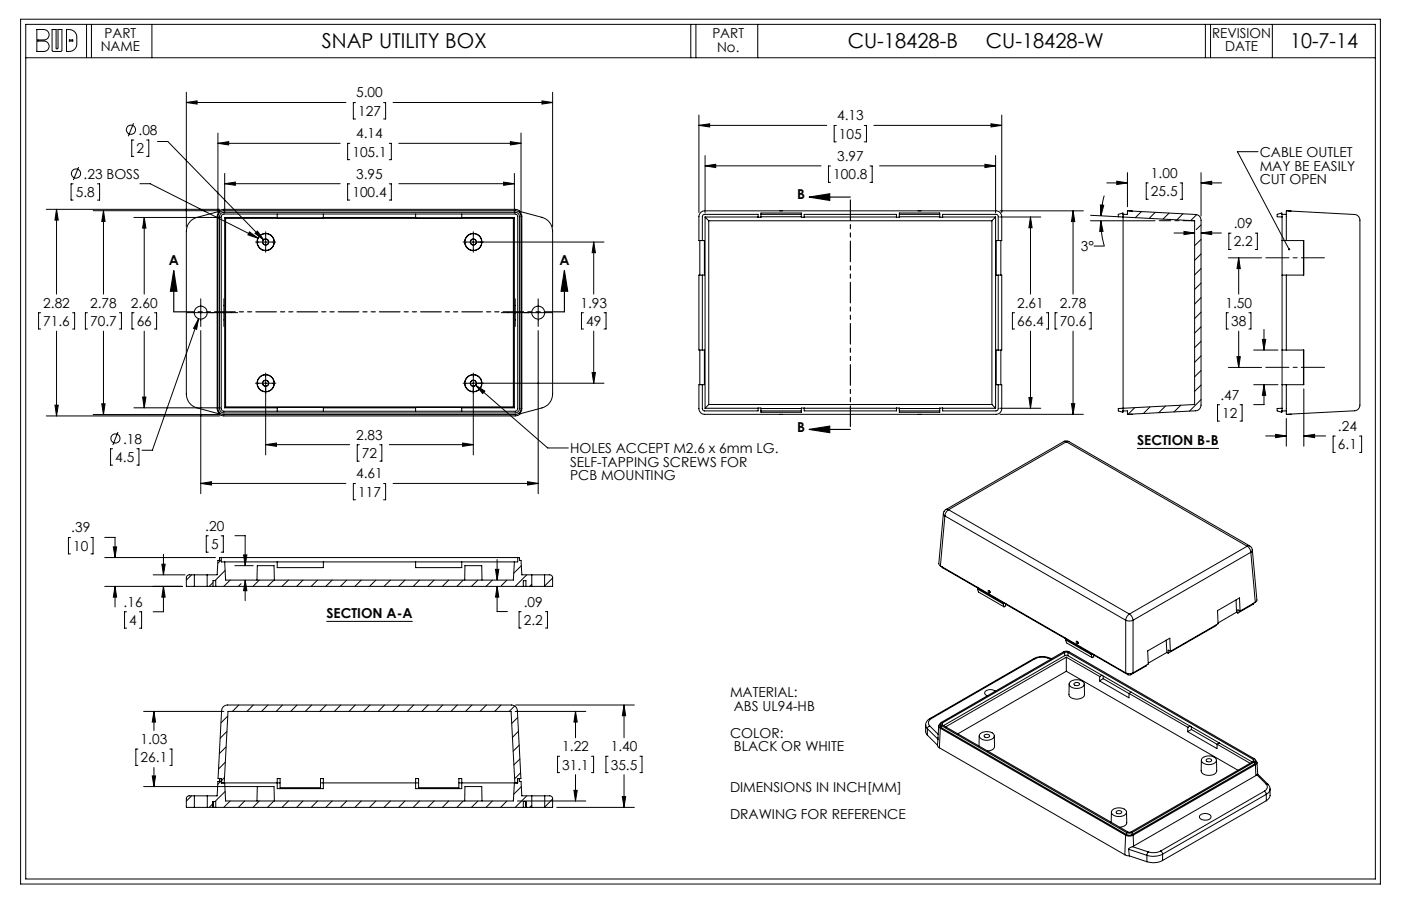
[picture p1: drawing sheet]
<svg xmlns="http://www.w3.org/2000/svg" width="432mm" height="279mm" viewBox="0 0 432 279" stroke-linecap="round" stroke-linejoin="round" font-family="sans-serif">
<g fill="none" stroke="#000" stroke-width=".31">
<path d="M6.3 5.9h419.1v266.7h-419.1zM7.9 7.5h416v263.6h-416zM7.9 17.8h416M11.4 9.1h2.1a1.61 1.61 0 0 1 1.6 1.6 1.61 1.61 0 0 1-1.6 1.6h-1.8v.4h1.8a1.61 1.61 0 0 1 1.6 1.6 1.61 1.61 0 0 1-1.6 1.6h-2.1zM16.1 9.1h1.2v5.6a.3 .3 0 0 0 .3 .4 .3 .3 0 0 0 .3-.4v-5.6h1.2v6.5l-.4 .3h-2.2l-.4-.4zM20.5 9.1h.8a2.41 2.41 0 0 1 2.4 2.4v2a2.34 2.34 0 0 1-2.4 2.4h-.8zM21.4 12.3h1v.4h-1zM26.7 7.5v10.3M28.2 7.5v10.3M46.8 7.5v10.3M212.9 7.5v10.3M214.5 7.5v10.3"/>
<path d="M233.5 7.5v10.3M371.5 7.5v10.3M373.1 7.5v10.3M392.1 7.5v10.3M41.2 38l-1.7 4M57.4 31.6l3.3-.5v1zM57.4 28.4v41.6M57.4 31.6h49.2M109.6 31.6h-.7v5.1h.7M118.2 31.6h.7v5.1h-.7M121.1 31.6h49.2M167 31.1l3.3 .5-3.3 .5z"/>
<path d="M170.3 28.4v41.6M215.4 38.7l3.3-.5v1zM215.4 38.7h39.4M215.4 35.5v30M257.7 38.7h-.6v5h.6M266.4 38.7h.7v5h-.7M269.3 38.7h39.5M305.4 38.2l3.4 .5-3.4 .5zM308.8 35.5v30M22.5 56.7h-.6v5h.6M24.2 51.5l-1.6 4M30 56.7h.7v5h-.7"/>
<path d="M41.2 43.2h-.6v5h.6M43.1 56.7h3.2l33.3 16.8M45.2 43.2h.7v5h-.7M48.5 43.6h3.2l29.6 30.4M67.2 44.2l3.3-.5v1zM67.2 44.2h37.6M67.2 41v24.5M69.3 56.7l3.2-.5v1zM69.3 56.7h35.5M69.3 53.5v12.3M107.8 56.7h-.7v5h.7M107.8 44.2h-.7v5h.7"/>
<path d="M120 56.7h.6v5h-.6M120 44.2h.6v5h-.6M122.9 56.7h35.6M122.9 44.2h37.7M155.2 56.2l3.3 .5-3.3 .5zM157.3 43.7l3.3 .5-3.3 .5zM158.5 53.5v12.3M160.6 41v24.5M217.3 51.2l3.3-.5v1zM217.3 51.2h35.7M217.3 48v17.7M256 51.2h-.7v5h.7"/>
<path d="M268.1 51.2h.7v5h-.7M271.1 51.2h35.7M303.6 50.7l3.2 .5-3.2 .5zM306.8 48v17.7M341.1 56.4h6.4M344.2 55.9l3.3 .5-3.3 .5zM347.5 53.2v10.5M353.9 56.4h-.6v5.1h.6M363.7 56.4h.7v5.1h-.7M370.2 56.4l3.3-.5v1zM370.2 56.4h6.3M370.2 53.2v13.4"/>
<path d="M387.7 46.8h-6.3l15.9 30.1M14.3 64.6h53.4M17.4 64.6v26.1M17.4 64.6l.6 3.3h-1.1zM28.7 65h39M31.9 65l.5 3.3h-1zM31.9 65v25.7M41.3 67.1h26.7M44.4 67.1l.6 3.2h-1zM44.4 67.1v23.6M58.8 68.1l1.9-1.1 7-1.8-.6 .8-.2 .7v59.4l.3 .9 .5 .7-7-1.9a4.4 4.4 0 0 1-3.3-4.3l.1-50.9a4.5 4.5 0 0 1 1.3-2.5zM67.4 65.2l.7-.5 .9-.1h89.8l.8 .1 .8 .5"/>
<path d="M67.7 65.5l1.3-.5h89.8a1.81 1.81 0 0 1 1.8 1.8v59.2a1.81 1.81 0 0 1-1.8 1.8h-89.8a1.81 1.81 0 0 1-1.8-1.8v-59.2zM68.1 65.9l.9-.4h89.8a1.33 1.33 0 0 1 1.3 1.3v59.2a1.33 1.33 0 0 1-1.3 1.4h-89.8a1.33 1.33 0 0 1-1.3-1.4v-59.2zM68.3 66.4l.7-.4h89.8a.78 .78 0 0 1 .8 .8v59.2a.78 .78 0 0 1-.8 .8l-90.3-.1-.3-.5zM69.3 67.1h16.1M69.3 67.1v58.7M69.3 67.1l.2 .2M69.5 67.3h88.7M69.5 67.3v58.2M76.9 71.5l2.7 2-3.2-1.1zM78.6 72l.7-.7 2 2.7zM78.7 74.6h6.3M81.9 71.5v6.3"/>
<path d="M85.4 66v1.2h14.3v-1.2M99.7 67.1h28.4M128.1 66v1.2h14.2v-1.2M142.3 67.1h16.2M142.7 74.6h43.5M145.9 71.5v6.3M158.2 67.3v58.2M158.5 67.1v58.7M158.5 67.1l-.3 .2M160.1 65.2l6.9 1.8a4.4 4.4 0 0 1 3.3 4.3v50.2a4.4 4.4 0 0 1-3.3 4.3l-6.9 1.9 .7-1.5v-59.6zM183 74.6l.5 3.3h-1zM183 74.6v16.1"/>
<path d="M215.7 74.2v10.6M215.9 65.5l1.3-.5h89.8a1.81 1.81 0 0 1 1.8 1.8v7.4h-1.8v10.6h1.8v23.2h-1.8v10.6h1.8v7.4a1.75 1.75 0 0 1-1.8 1.8h-89.8a1.75 1.75 0 0 1-1.8-1.8v-7.4h1.7v-10.6h-1.7v-23.2h1.7v-10.6h-1.7v-7.4zM217.3 66.9v59M217.3 66.9l17.2 .1v-1.3h12.5v1.3h30.2v-1.3h12.4v1.3l17.2-.1M217.3 66.9l1.1 1.2M218.4 68.1h87.3M218.4 68.1v56.6M233.6 67v-.9h-16.7l-.4 .7v7.4M234.5 66.1h12.5M234.5 66.9h12.5M240.3 65h.9M247.9 67v-.9h28.4v.9"/>
<path d="M277.2 66.1h12.4M277.2 66.9h12.4M283 65h.8M290.5 67v-.9h16.7l.5 .6v7.5M305.7 68.1v56.6M306.8 66.9v59M306.8 66.9l-1.1 1.2M308.1 66.9h12.7M308.2 65h25.7M308.5 74.2v10.6M317.6 66.9l.5 3.3h-1zM317.6 66.9v23.8"/>
<path d="M330.7 65l.6 3.3h-1.1zM330.7 65v25.7M336.1 68.1h19.9M336.1 66.4l8.8 .5M339.2 63.2l1 .1-.9 3.3zM339.3 68.1l.7 3.2-1.1 .1zM339.3 68.1l.4 4.7 .7 3.1h-3.2M340.3 60.3l-.8 3.9-.2 2.4M344.7 66.1v.8l23.5 1.2v56.6l-23.5 1.3v.7l1.4 .4v-61.4zM346.5 66.1l-.4 .3M347.5 65l21 1.1a1.75 1.75 0 0 1 1.7 1.8v57a1.75 1.75 0 0 1-1.7 1.8l-21 1.1v-1.1h-1.4M347.5 65v1.1h-1.4"/>
<path d="M347.5 65.1h.1M348 65l.9 .1M348 65v.1M351.8 65.3l-1.9 1.8M356.1 65.5l-1.9 1.8M360.3 65.7l-1.8 1.9M361.8 71.9h6.4M364.6 65.9l-1.9 1.9M364.9 71.4l3.3 .5-3.3 .5zM368.8 66.2l-1.8 1.8M370.2 69.4l-1.5 1.4M370.2 73.8l-2 2"/>
<path d="M370.2 78.3l-2 2M370.2 71.9l3.3-.5v1zM370.2 71.9h6.2M378.6 79.5h10.2M379.4 71.9h-.7v5h.7M381.8 79.5l.5 3.3h-1.1zM381.8 79.5v11.2M386.9 71.9h.6v5h-.6M395.1 66.1v60.6M395.1 74.2h6.7v10.6h-6.7M396.5 74.2v-9.2l20.9 1.1a1.75 1.75 0 0 1 1.7 1.8v57a1.75 1.75 0 0 1-1.7 1.8l-20.9 1.1v-9.2M396.5 66.1h-1.4v-.4l-1.5 .4v.8h1.5"/>
<path d="M397 65l.9 .1M397 65v.1M401.7 74.2v10.6M12.5 96.4h-.6v5.1h.6M22.4 96.4h.6v5.1h-.6M27 96.4h-.7v5.1h.7M36.8 96.4h.6v5.1h-.6M41.3 96.4h-.6v5.1h.6M47.6 96.4h.7v5.1h-.7M57.6 96.4h15.6M61.2 98.3l-.6 3.3-.9-.4zM61.2 98.3l-14.2 40.6h-3.2"/>
<path d="M61.9 92.1v8.6M69 92.1v8.6M154.5 96.4h15.6M158.8 92.1v8.6M165.9 92.1v8.6M179.8 96.4h-.6v5.1h.6M186.2 96.4h.6v5.1h-.6M216.5 84.8v23.2M307.7 84.8v23.2M312.7 96.4h-.7v5.1h.7M322.5 96.4h.6v5.1h-.6M325.8 96.4h-.6v5.1h.6"/>
<path d="M335.7 96.4h.6v5.1h-.6M370.2 82.8l-2 2M370.2 87.3l-2 2M370.2 91.8l-2 2M370.2 96.3l-2 1.9M378.6 96.4h-.6v5.1h.6M384.9 96.4h.7v5.1h-.7M396.5 84.8v23.1M17.4 102.1v26.2M31.9 102.1v25.7M44.4 102.1v23.7M61.9 102v50.3"/>
<path d="M78.7 118.2h6.3M81.9 115v25.3M142.7 118.2h43.5M145.9 115v25.3M146.6 118.8l22.2 19.3h6.4M146.6 118.8l2.8 1.8-.6 .8zM165.9 102v50.3M182.5 114.9h1l-.5 3.3zM183 102.1v16.1M215.7 108v10.6M216.5 118.6v7.4l.4 .7h16.7v-.9h.9v1.3h12.5v-1.3h.9v.9h28.4v-.9h.9v1.3h12.4v-1.3h.9v.9h16.6l.6-.5v-7.6M308.5 108v10.6"/>
<path d="M317.6 102.1v23.8M330.7 102.1v25.7M370.2 100.8l-2 1.9M370.2 105.3l-2 1.9M370.2 109.7l-2 2M370.2 114.3l-2 1.9M370.2 118.7l-2 2M378.6 113.3h10.2M381.2 110h1.1l-.5 3.3zM381.8 102.1v11.2M386.4 108h7.5M386.4 118.6h7.5"/>
<path d="M389.1 104.7h1l-.5 3.3zM389.6 118.6l.5 3.3h-1zM389.6 118.6v6.2h-3.2M389.6 101.6v6.4M395.1 107.9h6.7v10.7h-6.7M401.7 107.9v10.7M401.8 119.9v17.7M14.3 128.3h53.4M16.9 125h1.1l-.6 3.3zM28.7 127.8h39M31.4 124.5h1l-.5 3.3zM34.7 138.4h-.6v5h.6"/>
<path d="M36.4 133.2l-1.6 4M41.3 125.8h26.7M42.2 138.4h.6v5h-.6M44 122.4h1l-.6 3.4zM67.4 127.6l.7 .5 .9 .2h89.8l.8-.2 .8-.5M69.3 125.8h16.1M69.5 125.5l-.2 .3M69.5 125.5h88.7M81.9 137.1l3.3-.5v1.1zM81.9 137.1h25.9M85.4 126.8v-1.1h14.3v1.1M99.7 125.8h28.4"/>
<path d="M110.7 137.2h-.6v5h.6M117.1 137.2h.6v5h-.6M120 137.1h25.9M128.1 126.8v-1.1h14.2v1.1M142.3 125.8h16.2M142.6 136.6l3.3 .5-3.3 .6zM158.2 125.5l.3 .3M217.3 125.9h16.3M218.4 124.7h87.3M218.4 124.7l-1.1 1.2M234.5 126.7h12.5M234.5 126h12.5"/>
<path d="M240.3 127.8h.9M247.9 125.9h28.4M277.2 126.7h12.4M277.2 126h12.4M283 127.8h.8M290.5 125.9h16.3M305.7 124.7l1.1 1.2M308.1 125.9h12.7M308.2 127.8h25.7M317.1 122.6h1l-.5 3.3zM327.8 136.2a1.48 1.48 0 0 1 1.6 0M327.8 136.2h.8"/>
<path d="M327.8 136.2l-36.2 20.9M328.6 136.2h.8l55.8 32.1M328.6 136.2l-36.3 21M328.6 136.2l55.8 32.3M330.2 124.5h1.1l-.6 3.3zM348.9 127.7l-.9 .1M349.7 125.7l-2 2.1M350.4 138.3h25.3M354.4 125.5l-2 2M359.2 125.2l-2.1 2.1M363.9 125l-2.1 2M370.2 123.2l-3.6 3.6"/>
<path d="M375.9 124.8h-.7v5.1h.7M382.2 124.8h.6v5.1h-.6M390.1 134.4h6.4M393.2 133.9l3.3 .5-3.3 .6zM395.1 125.9l-1.5 .1v.7l1.5 .4v-.4h1.4M396.5 129v8.6M397.9 127.7l-.9 .1M401.8 134.4h6.8M401.8 134.4l3.4-.5v1.1zM411.6 134.5h-.7v5h.7M419 134.5h.7v5h-.7M61.9 149.1l3.3-.5v1z"/>
<path d="M61.9 149.1h44.7M109.6 149.1h-.7v5h.7M118.2 149.1h.7v5h-.7M121.1 149.1h44.8M162.6 148.6l3.3 .5-3.3 .5zM290.8 158.4l-1.5 15.4 .5 .7M290.8 158.4l.4 .7M291.2 159.1l-1.4 15.4M291.2 159.1l55.8 32.2M291.6 157.1l-.6 .6-.2 .7M291.6 157.1l.7 .1M292.3 157.2a2.54 2.54 0 0 0-1.1 1.9"/>
<path d="M292.3 157.2l55.8 32.2M21.7 165.8h-.6v5h.6M28 165.8h.7v5h-.7M32.3 165.7h3.2v6.2M32.3 171.9h34.1M34.9 168.7h1l-.4 3.2zM47.2 177.3h9.8M49.9 174h1l-.5 3.3zM50.4 170.9v6.4M59.1 177.3l-1.7 1.6M59.9 177.3h4M59.9 177.3h-1.9l-.4 .4-.2 .5v2.6h2.5"/>
<path d="M59.9 177.3v3.5M63.9 177.3v3.5M64.2 165.2h-.6v5.1h.6M65.7 179.7l-1.2 1.1M68.2 165.2h.6v5.1h-.6M68.2 172.6l-1.1 1.1M68.2 171.9h91.4M68.2 171.9h-.5v.9h-.5l-.3 4.5h-3M68.2 171.9v1.4h91.4v-1.4M69.3 173.3l.2 5.6h88.7l.3-5.6M69.4 175.9l-3.1 3.2M70.9 178.9l-1.9 1.9"/>
<path d="M72.4 174.4h5.6M72.4 165.2h3.2v9.2M74.3 180l-.8 .8M75.1 171.1h1l-.5 3.3zM75.6 178.9l.5 3.3h-1zM75.6 178.9v6.3M79.2 178.9l.1-4.5h5.2l.1 4.5M79.9 178.9l-1.9 1.9M84.4 178.9l-2 1.9M85.4 173.3v1.7h14.3v-1.7M88.9 178.9l-2 1.9M93.4 178.9l-2 1.9"/>
<path d="M97.9 178.9l-2 1.9M102.4 178.9l-2 1.9M106.9 178.9l-2 1.9M111.3 178.9l-1.9 1.9M115.9 178.9l-2 1.9M120.3 178.9l-1.9 1.9M124.8 178.9l-1.9 1.9M128.1 173.3v1.7h14.2v-1.7M129.3 178.9l-1.9 1.9M133.8 178.9l-2 1.9M138.3 178.9l-2 1.9M142.8 178.9l-2 1.9"/>
<path d="M143.2 178.9l.1-4.5h5.2l.1 4.5M147.3 178.9l-2 1.9M151.8 178.9l-2 1.9M152.7 175.6h1l-.5 3.3zM153.2 172.5v6.4M156.2 178.9l-1.7 1.8M159.6 171.9h.5v.9h.5l.2 4.5h3.1M160.7 174.4l-2.4 2.4M162.3 177.3l-3.5 3.5M163.9 177.3h4M163.9 177.3v3.5M167.9 177.3h1.5a.9 .9 0 0 1 .9 .9v2.6h-2.4"/>
<path d="M167.9 177.3v3.5M170.3 178.3l-2.4 2.4M289.8 174.5l57.2 33M290.3 174.8l.2 .3M290.3 174.8h.1M290.5 175.1l10.5 6.1M290.5 174.9v.2M384.4 168.5a2.4 2.4 0 0 1 1.1 1.8M384.4 168.5l-36.3 20.9M385.2 168.4l.5 .4 .3 .8M385.2 168.3l-.8 .2M385.5 170.3l-36.3 21"/>
<path d="M385.5 170.3l1.4 15.4M386 169.6l1.4 15.4-.5 .7M386 169.6l-.5 .7M32.3 180.8h23.9M35.5 180.8l.4 3.4h-1zM35.5 180.8v6.4M39 188.7h-.6v5h.6M43 188.7h.6v5h-.6M50.4 180.8l.5 3.4h-1zM50.4 180.8v7.9h-3.2M59.9 180.8h4M63.9 180.8h100"/>
<path d="M65.7 180.8v-1.7h.8v1.7M100.6 191.6h26.6M153.2 180.8l.5 3.4h-1zM153.2 180.8v7.8h3.2M160.6 188.6h-.6v5.1h.6M161.3 180.8v-1.7h.8v1.7M163.9 180.2l-.6 .6M163.9 180.8h4M168.1 188.6h.6v5.1h-.6M301 180.9v.3M301.1 181l-.1 .2M301.3 181.6l7.9 4.6"/>
<path d="M301.3 181.6l.3 1 7.9 4.5M301.6 181.5l7.9 4.6M301.6 181.3v.2M301.6 181.5l-.3 .1M304.6 182.2a.34 .34 0 0 1 .4 .1 .34 .34 0 0 1-.2 .5zM304.6 182.1h.1a.46 .46 0 0 1 .3 .7M305 182.8h.1M309.2 186.2l.3 .9M309.5 186.1l-.3 .1M309.5 185.8v.3M310 186.1l-.1 .8-.4 .2M310 186.2v.2l18.1 10.4"/>
<path d="M328.1 196.6v.2M328.3 196.7l-.2 .1M328.4 197.3l7.9 4.6M328.4 197.3l.3 1 7.9 4.5M328.7 197.2l7.9 4.6M328.7 197v.2M328.7 197.2l-.3 .1M331.7 197.9a.33 .33 0 0 1 .5 .1 .33 .33 0 0 1-.2 .5zM331.8 197.8h.2M331.8 197.8h.1M332 197.8l.3 .4-.1 .3M332.2 198.5h.1"/>
<path d="M347 191.3a2.7 2.7 0 0 0 2.2 0M347 191.3v16.2M348.1 189.4a2.54 2.54 0 0 0-1.1 1.9M348.1 189.4a2.54 2.54 0 0 1 1.1 1.9M349.2 191.3v16.2M359.4 197.4l.2 3.8M374.8 192.8v.2l-14.8 8.4M381 185l.1 3.8M381.1 188.8l-5.7 3.3M381.1 188.8l.4 .3M382.2 188.5l-.2-4.1-6.8 3.9 .2 4.1-14.7 8.5M382.2 188.5l-.7-.4v1"/>
<path d="M386.2 186.3l-4.7 2.8M386.2 186.1v.2M386.4 186l-.2 .3M386.9 185.7l-4.7 2.8M44.3 219.4h24.7M47.4 219.4l.5 3.3h-1zM47.4 219.4v5.9M73.6 217.4l-2 2M78.1 217.4l-2 2M82.6 217.4l-2 2M87.1 217.4l-2 2M91.5 217.4l-1.9 2"/>
<path d="M96.1 217.4l-2 2M100.5 217.4l-1.9 2M105 217.4l-1.9 2M109.5 217.4l-1.9 2M114 217.4l-2 2M118.5 217.4l-1.9 2M123 217.4l-2 2M127.5 217.4l-2 2M132 217.4l-2 2M136.5 217.4l-2 2M140.9 217.4l-1.9 2M145.5 217.4l-2 2"/>
<path d="M149.9 217.4l-1.9 2M154.4 217.4l-1.9 2M158.6 217.7l-1.6 1.7M158.8 219.4h21.8M158.9 217.4h36.6M177.4 219.4l.5 3.3h-1zM177.4 219.4v8.1M192.3 217.4l.5 3.3h-1zM192.3 217.4v10.1M306.8 213.1a2.22 2.22 0 0 0-3.3 .6l.3 .6 .5 .3M318.6 203.1l.4 .1M318.6 203.1l-32 18.5"/>
<path d="M319 203.2l-32 18.4M322.9 202.9a5 5 0 0 0-3.9 .3M322.9 202.9l1.1 .3M323.1 202.8a5.8 5.8 0 0 0-4.5 .3M323.1 202.8l-.2 .1M323.1 202.8l1.1 .3M328.1 201.2h1M328.1 202.2h1M328.1 201.2l-37.7 21.8M328.1 202.2l-37.3 21.6M328.1 201.2v1M328.6 202.7l10.3 5.9"/>
<path d="M328.6 207l52.9 30.5M328.6 207l-33.4 19.3M328.6 202.7v4.3M328.6 202.7l-37.1 21.5M329.1 201.2l57.2 33M329.1 202.2l37.6 21.7M329.1 201.2v1M329.5 210.9v3.3a2.78 2.78 0 0 0 4.1 1l.6-.6 .1-.4-.1-3.3M329.8 210.3a3.2 3.2 0 0 1 4.3 .3 1.48 1.48 0 0 1-1.6 1.7l-1.8-.2a1.1 1.1 0 0 1-1-.6 1.1 1.1 0 0 1 .1-1.2zM331 210.7a.91 .91 0 0 1 1-.3 .91 .91 0 0 1 .7 .7 .9 .9 0 0 1-1 .4 .9 .9 0 0 1-.7-.8zM336.3 201.9l.3 .9M336.6 201.8l-.3 .1"/>
<path d="M336.6 201.5v.3M337.1 201.8v.8l-.5 .2M337.2 201.9l10.4 6.2M338.9 210l9 5.2 .1-1.3M338.9 208.6v1.4M339.6 208.2l-.7 .4M340 208.5v.8M340 209.3l8 4.6M340 209.3l-1.1 .7M347 207.5a2.7 2.7 0 0 0 2.2 0M347.6 208.1h.9M347.6 207.7v.4"/>
<path d="M348 213.9l18.1 10.4M348.5 207.7v.4M348.7 213.5l-.7 .4M353.2 205.2v.2l-4.7 2.7M359.6 201.2l-5.7 3.3M359.6 201.2l.4 .2M360.7 200.9l-.2-4.1-6.8 3.9 .2 4.1-4.7 2.7M360.7 200.9l-.7-.4v.9M42.5 231h-.6v5h.6M46.9 239.3h1l-.5 3.3zM47.4 236.7v5.9M52.4 231h.6v5h-.6"/>
<path d="M69.2 239.8l-.9 .9M69.4 235.1l-2 2M69.7 230.3l-2.1 2.1M69.9 225.6l-2 2M70.2 220.8l-2.1 2.1M159.6 221.3l-1.9 1.8M159.8 225.5l-1.9 1.9M160 229.8l-1.8 1.9M160.2 234.1l-1.8 1.8M160.4 238.3l-1.8 1.9M172.5 233.2h-.7v5.1h.7M177.4 238.9v8.1"/>
<path d="M182.3 233.2h.7v5.1h-.7M187.4 233.2h-.6v5.1h.6M192.3 238.9v10.1M197.2 233.2h.7v5.1h-.7M285.3 223.6v2l.5 1.1M285.3 223.6l.5 1.1M285.8 224.7l3.3 3.3M285.8 224.7v2M285.8 226.7l3.1 3.1M286.5 223.8l-.5 .4-.2 .5M286.5 223.8l2.7 2.7M286.6 221.6l-.9 .8-.4 1.2"/>
<path d="M286.6 221.6h.4M287 221.6a1.34 1.34 0 0 0-.5 2.2M288.9 229.8l.6 .8M289.1 228l-.2 1.8M289.3 223.9l-.2 4.1M289.5 230.6l57.2 33M289.8 224.6l57.1 33M289.8 224.6l-.3 6M290.1 224.4l-.3-.4v-.7a.69 .69 0 0 0-.5 .6 .69 .69 0 0 0 .5 .7M290.1 223.8a.52 .52 0 0 1-.3-.5 .52 .52 0 0 1 .3-.5l37.7-21.8 1.1-.2 .6 .2 57.1 33a.52 .52 0 0 1 .4 .5 .52 .52 0 0 1-.4 .5M290.1 224.4l57.1 33M290.1 223.8l57.1 33"/>
<path d="M290.1 223.8v.6M290.4 223l-.2 .3 .2 .3M290.4 223.6l57.4 33h.7l37.8-21.8M290.4 223v.6M301.8 226.9l-.1 3.2M302.1 226.3a3.2 3.2 0 0 1 4.3 .3 1.43 1.43 0 0 1-1.7 1.6l-1.7-.1a1.12 1.12 0 0 1-1-.6 1.12 1.12 0 0 1 .1-1.2zM303.4 226.8a.87 .87 0 0 1 .9-.4 .87 .87 0 0 1 .6 .8 .87 .87 0 0 1-.9 .3 .87 .87 0 0 1-.6-.7zM306.5 226.9v3.3a2.01 2.01 0 0 1-2.1 1.4M366 225.6l9.1 5.3v-1.4l.7-.4M366.1 224.3l-.1 1.3M366.7 223.9l19.2 11.1M366.7 223.9l-.6 .4"/>
<path d="M367.2 224.2v.8M367.2 225l18.1 10.4M367.2 225l-1.2 .6M370.3 234.5l-.1 3.2a2.75 2.75 0 0 0 4.1 1l.7-1-.1-3.2M370.6 233.8a3.2 3.2 0 0 1 4.2 .3 1.43 1.43 0 0 1-1.6 1.7l-1.8-.2a1.12 1.12 0 0 1-1-.6 1.12 1.12 0 0 1 .2-1.2zM371.8 234.3a.87 .87 0 0 1 .9-.4 .87 .87 0 0 1 .7 .8 .89 .89 0 0 1-.9 .3 .89 .89 0 0 1-.7-.7zM386.3 234.2l.2 .3-.2 .3M386.3 234.2v.6M386.6 235.7l.4-.4v-.8a.71 .71 0 0 1 .4 .7 .71 .71 0 0 1-.5 .6M386.6 235.7l-37.7 21.7M386.6 235l-37.7 21.8M386.6 235v.7"/>
<path d="M386.9 235.8l-37.6 21.8M386.9 235.8l.2 3.4M387.1 239.2l-37.7 21.7M387.4 238.9l-.3 .3M387.4 238.9l2.8 2.9M387.4 235.1l.2 3.6M387.6 238.7l-.2 .2M387.6 238.7l3.2 3.1M44.3 242.6h35.4M59.1 245.4l-1.7 1.7M59.9 245.4h-1.6a.9 .9 0 0 0-.9 .9v2.7h2.5M59.9 249h4"/>
<path d="M59.9 245.4h4M59.9 245.4v3.6M63.9 249h100M63.9 245.4v3.6M65.7 247.8l-1.2 1.2M65.7 249h.1M65.7 249v-1.8h.8v1.8M67.7 240.1v.9h-.5l-.3 4.4h-3M68.2 240.8l-1.1 1.1M68.2 240.1v1.3h18.1M68.3 241.4v-1.3h-1.1l1.1-21a1.81 1.81 0 0 1 1.8-1.7h87.6a1.81 1.81 0 0 1 1.8 1.7l1 21h-1v1.3M69.1 241.4l1.2-22h87.2l1.2 22"/>
<path d="M69.3 241.4l.2 5.6h88.7l.3-5.6M69.4 244.1l-3.1 3.1M70.9 247l-1.9 2M75.4 247l-1.9 2M79.2 247l.1-4.4h5.2l.1 4.4M79.9 247l-1.9 2M84.4 247l-2 2M85.4 240.1h.9v2.8h12.5v-2.8h.9v3.1h-14.3zM88.9 247l-2 2M93.4 247l-2 2M97.9 247l-2 2M98.8 241.4h30.2"/>
<path d="M102.4 247l-2 2M106.9 247l-2 2M111.3 247l-1.9 2M115.9 247l-2 2M120.3 247l-1.9 2M124.8 247l-1.9 2M128.1 240.1h.9v2.8h12.4v-2.8h.9v3.1h-14.2zM129.3 247l-1.9 2M133.8 247l-2 2M138.3 247l-2 2M142.8 247l-2 2M143.2 247l.1-4.4h5.2l.1 4.4"/>
<path d="M147.3 247l-2 2M151.8 247l-2 2M156.2 247l-1.9 2M159.5 247h21.1M159.6 240.1v1.3h-18.2M160.1 240.1v.9h.5l.2 4.4h3.1M160.7 242.6l-2.4 2.3M161.3 249v-1.8h.8v1.8M162.1 249h.1M162.3 245.4l-3.5 3.6M163.9 248.4l-.6 .6M163.9 245.4h4"/>
<path d="M163.9 249h4M163.9 245.4v3.6M167.9 245.4h1.5a.85 .85 0 0 1 .9 .9v2.7h-2.4M167.9 245.4v3.6M170.3 246.4l-2.4 2.5M171.6 249h23.9M176.9 243.7h1l-.5 3.3zM191.8 245.7h1l-.5 3.3zM342.5 250.4v3.2M342.9 249.8a3.2 3.2 0 0 1 4.2 .3 1.48 1.48 0 0 1-1.6 1.7l-1.8-.2a1.1 1.1 0 0 1-1-.6 1.1 1.1 0 0 1 .2-1.2zM344.1 250.3a.92 .92 0 0 1 .9-.4 .92 .92 0 0 1 .7 .7 .89 .89 0 0 1-1 .4 .89 .89 0 0 1-.6-.7zM346.9 257.6a2.54 2.54 0 0 0 2.4 0"/>
<path d="M346.9 257.6l-.2 6M347.2 250.4l.1 3.3a2.08 2.08 0 0 1-2.2 1.4M347.2 257.4l.9 .2 .8-.2M347.2 256.8l.7 .1 1-.1M347.2 256.8v.6M348.9 256.8v.6M349.3 257.6l.1 3.3M369.9 251.4a2.44 2.44 0 0 1 3.3 .3 1.84 1.84 0 0 1-2.8 1 .81 .81 0 0 1-.7-.5 .81 .81 0 0 1 .2-.8zM389.7 244l.6 1M389.7 244l-31.9 18.4M390.2 241.8a1.34 1.34 0 0 1-.5 2.2M390.2 241.8h.6"/>
<path d="M390.3 245l-32 18.4M390.3 245v1.9M390.3 246.9l-32 18.5M390.8 241.9l.5 .8 .1 .6M391.4 243.3v2.3l-.4 .7-.7 .6M391.4 243.3l-.4 1.1-.7 .6M346.7 263.6l1.4 .3M347.8 261.9l5.7 1.9M347.8 261.9l.3 2M348.1 263.9l5.4 1.8M349 261.1l-1 .5-.2 .3M349 261.1l4.9 1.6"/>
<path d="M349.4 260.9l-.4 .2M353.5 263.8v1.9M353.9 262.7l-.4 1.1M357.8 262.4a5 5 0 0 1-3.9 .3M357.8 262.4l.5 1M358.3 263.4a6.6 6.6 0 0 1-4.8 .4M358.3 265.4a6.3 6.3 0 0 1-4.8 .3M358.3 263.4v2"/>
<circle cx="23.4" cy="53.5" r="1.42"/>
<circle cx="40.4" cy="40" r="1.41"/>
<circle cx="81.9" cy="74.6" r=".89"/>
<circle cx="81.9" cy="74.6" r=".97"/>
<circle cx="81.9" cy="74.6" r="2.66"/>
<circle cx="81.9" cy="74.6" r="2.59"/>
<circle cx="145.9" cy="74.6" r=".89"/>
<circle cx="145.9" cy="74.6" r="2.59"/>
<circle cx="145.9" cy="74.6" r="2.66"/>
<circle cx="145.9" cy="74.6" r=".96"/>
<circle cx="61.9" cy="96.4" r="2.01"/>
<circle cx="165.9" cy="96.4" r="1.99"/>
<circle cx="81.9" cy="118.2" r=".97"/>
<circle cx="81.9" cy="118.2" r=".88"/>
<circle cx="81.9" cy="118.2" r="2.59"/>
<circle cx="81.9" cy="118.2" r="2.66"/>
<circle cx="145.9" cy="118.2" r=".88"/>
<circle cx="145.9" cy="118.2" r=".96"/>
<circle cx="145.9" cy="118.2" r="2.59"/>
<circle cx="145.9" cy="118.2" r="2.66"/>
<circle cx="35.6" cy="135.2" r="1.41"/>
</g>
<path d="M249.4 60.8l6.3-1v2zM249.4 60.8h12.7M53.6 83.5l.9 6.3h-2zM53.6 83.5v12.7M174 83.5l1 6.3h-2.1zM174 83.5v12.7M249.4 132.4l6.3-1v2zM249.4 132.4h12.7" fill="none" stroke="#000" stroke-width=".35"/>
<path d="M53.6 96.2h120.4" fill="none" stroke="#000" stroke-width=".35" stroke-dasharray="6.3 1.3 1.3 1.3 1.3 1.3" stroke-dashoffset=".1"/>
<path d="M262.1 60.8v71.6" fill="none" stroke="#000" stroke-width=".35" stroke-dasharray="6.3 1.3 1.3 1.3 1.3 1.3" stroke-dashoffset="-.9"/>
<path d="M390.1 79.5h18.1M390.1 113.3h18.1" fill="none" stroke="#000" stroke-width=".31" stroke-dasharray="15.2 1.3 1.3 1.3" stroke-dashoffset="8.1"/>
<path d="M368.2 68.1h-10.9" fill="none" stroke="#000" stroke-width=".31" stroke-dasharray="15.2 1.3 1.3 1.3" stroke-dashoffset="11.7"/>
<g fill="#000">
<path d="M339.2 63.2l1 .1-.9 3.3zM339.3 68.1l.7 3.2-1.1 .1z"/>
<path d="M53.6 83.5l.9 6.3h-2zM174 83.5l1 6.3h-2.1zM249.4 60.8l6.3-1v2zM249.4 132.4l6.3-1v2z"/>
<path d="M146.6 118.8l2.8 1.8-.6 .8zM397.1 76.6l-.1 .4 .5 .2-.2-.3 .2 .2 .1-.4z"/>
<path d="M61.9 149.1l3.3-.5v1zM162.6 148.6l3.3 .5-3.3 .5zM81.9 137.1l3.3-.5v1.1zM142.6 136.6l3.3 .5-3.3 .6zM183 74.6l.5 3.3h-1zM182.5 114.9h1l-.5 3.3zM76.9 71.5l-.5 .9 3.2 1.1zM78.6 72l2.7 2-2-2.7zM61.2 98.3l-1.5 2.9 .9 .4zM44.4 67.1l.6 3.2h-1zM44 122.4h1l-.6 3.4zM31.9 65l.5 3.3h-1zM31.4 124.5h1l-.5 3.3zM17.4 64.6l.6 3.3h-1.1zM16.9 125h1.1l-.6 3.3zM57.4 31.6l3.3-.5v1zM167 31.1l3.3 .5-3.3 .5zM67.2 44.2l3.3-.5v1zM157.3 43.7l3.3 .5-3.3 .5zM69.3 56.7l3.2-.5v1zM155.2 56.2l3.3 .5-3.3 .5zM75.6 178.9l.5 3.3h-1zM75.1 171.1h1l-.5 3.3zM49.9 174h1l-.5 3.3zM50.4 180.8l.5 3.4h-1zM35.5 180.8l.4 3.4h-1zM34.9 168.7h1l-.4 3.2zM152.7 175.6h1l-.5 3.3zM153.2 180.8l.5 3.4h-1zM215.4 38.7l3.3-.5v1zM305.4 38.2l3.4 .5-3.4 .5zM217.3 51.2l3.3-.5v1zM303.6 50.7l3.2 .5-3.2 .5zM317.6 66.9l.5 3.3h-1zM317.1 122.6h1l-.5 3.3zM330.7 65l.6 3.3h-1.1zM330.2 124.5h1.1l-.6 3.3zM364.9 71.4l3.3 .5-3.3 .5zM370.2 71.9l3.3-.5v1zM344.2 55.9l3.3 .5-3.3 .5zM370.2 56.4l3.3-.5v1zM393.2 133.9l3.3 .5-3.3 .6zM401.8 134.4l3.4-.5v1.1zM389.1 104.7h1l-.5 3.3zM389.6 118.6l.5 3.3h-1zM381.2 110h1.1l-.5 3.3zM381.8 79.5l.5 3.3h-1.1zM46.9 239.3h1l-.5 3.3zM47.4 219.4l.5 3.3h-1zM176.9 243.7h1l-.5 3.3zM177.4 219.4l.5 3.3h-1zM191.8 245.7h1l-.5 3.3zM192.3 217.4l.5 3.3h-1z"/>
</g>
<g font-size="6.3">
<text x="99.2" y="14.9">SNAP UTILITY BOX</text>
<text x="261.3" y="14.7">CU-18428-B</text>
<text x="303.8" y="14.7">CU-18428-W</text>
<text x="397.6" y="14.7">10-7-14</text>
</g>
<g font-size="4.2">
<text x="32.2" y="11.6">PART</text>
<text x="219.6" y="11.8">PART</text>
<text x="373.6" y="11.7">REVISION</text>
<text x="31" y="15.8">NAME</text>
<text x="221" y="16">No.</text>
<text x="377.6" y="15.9">DATE</text>
<text x="109.8" y="30.1">5.00</text>
<text x="110.4" y="35.7">127</text>
<text x="42.7" y="41.6">.08</text>
<text x="258" y="37.1">4.13</text>
<text x="42.1" y="47.3">2</text>
<text x="109.8" y="42.6">4.14</text>
<text x="258.6" y="42.8">105</text>
<text x="108.6" y="48.3">105.1</text>
<text x="258" y="49.6">3.97</text>
<text x="388.3" y="48.4">CABLE OUTLET</text>
<text x="388.3" y="52.6">MAY BE EASILY</text>
<text x="25.8" y="55.1">.23 BOSS</text>
<text x="109.8" y="55.1">3.95</text>
<text x="256.8" y="55.3">100.8</text>
<text x="354.7" y="54.8">1.00</text>
<text x="388.3" y="56.8">CUT OPEN</text>
<text x="23.4" y="60.8">5.8</text>
<text x="108.6" y="60.8">100.4</text>
<text x="245.7" y="61.5">B</text>
<text x="354.7" y="60.5">25.5</text>
<text x="380.2" y="70.3">.09</text>
<text x="333.2" y="77.5">3°</text>
<text x="380.2" y="76">2.2</text>
<text x="52" y="81.7">A</text>
<text x="172.4" y="81.7">A</text>
<text x="13.3" y="94.9">2.82</text>
<text x="27.8" y="94.9">2.78</text>
<text x="40.4" y="94.9">2.60</text>
<text x="178.9" y="94.9">1.93</text>
<text x="313.5" y="94.9">2.61</text>
<text x="326.7" y="94.9">2.78</text>
<text x="377.7" y="94.9">1.50</text>
<text x="13.3" y="100.5">71.6</text>
<text x="27.8" y="100.5">70.7</text>
<text x="42.1" y="100.5">66</text>
<text x="180.7" y="100.5">49</text>
<text x="313.5" y="100.5">66.4</text>
<text x="326.7" y="100.5">70.6</text>
<text x="379.4" y="100.5">38</text>
<text x="376.1" y="123.2">.47</text>
<text x="376.7" y="128.9">12</text>
<text x="37.9" y="136.8">.18</text>
<text x="109.8" y="135.6">2.83</text>
<text x="245.7" y="133.2">B</text>
<text x="350.5" y="137.4">SECTION B-B</text>
<text x="412.4" y="132.9">.24</text>
<text x="35.5" y="142.5">4.5</text>
<text x="111.6" y="141.3">72</text>
<text x="175.7" y="139.8">HOLES ACCEPT M2.6 x 6mm LG.</text>
<text x="175.7" y="144">SELF-TAPPING SCREWS FOR</text>
<text x="412.4" y="138.6">6.1</text>
<text x="109.8" y="147.5">4.61</text>
<text x="175.7" y="148.1">PCB MOUNTING</text>
<text x="110.4" y="153.2">117</text>
<text x="22" y="164.2">.39</text>
<text x="63.3" y="163.6">.20</text>
<text x="22.6" y="169.9">10</text>
<text x="65" y="169.3">5</text>
<text x="38.1" y="187.1">.16</text>
<text x="100.6" y="190.7">SECTION A-A</text>
<text x="161.5" y="187">.09</text>
<text x="39.9" y="192.8">4</text>
<text x="161.5" y="192.7">2.2</text>
<text x="225" y="215">MATERIAL:</text>
<text x="226.2" y="219.2">ABS UL94-HB</text>
<text x="225" y="227.5">COLOR:</text>
<text x="43.3" y="229.4">1.03</text>
<text x="173.3" y="231.6">1.22</text>
<text x="188.2" y="231.6">1.40</text>
<text x="226.2" y="231.7">BLACK OR WHITE</text>
<text x="43.3" y="235.1">26.1</text>
<text x="173.3" y="237.3">31.1</text>
<text x="188.2" y="237.3">35.5</text>
<text x="225" y="244.2">DIMENSIONS IN INCH[MM]</text>
<text x="225" y="252.6">DRAWING FOR REFERENCE</text>
</g>
</svg>
